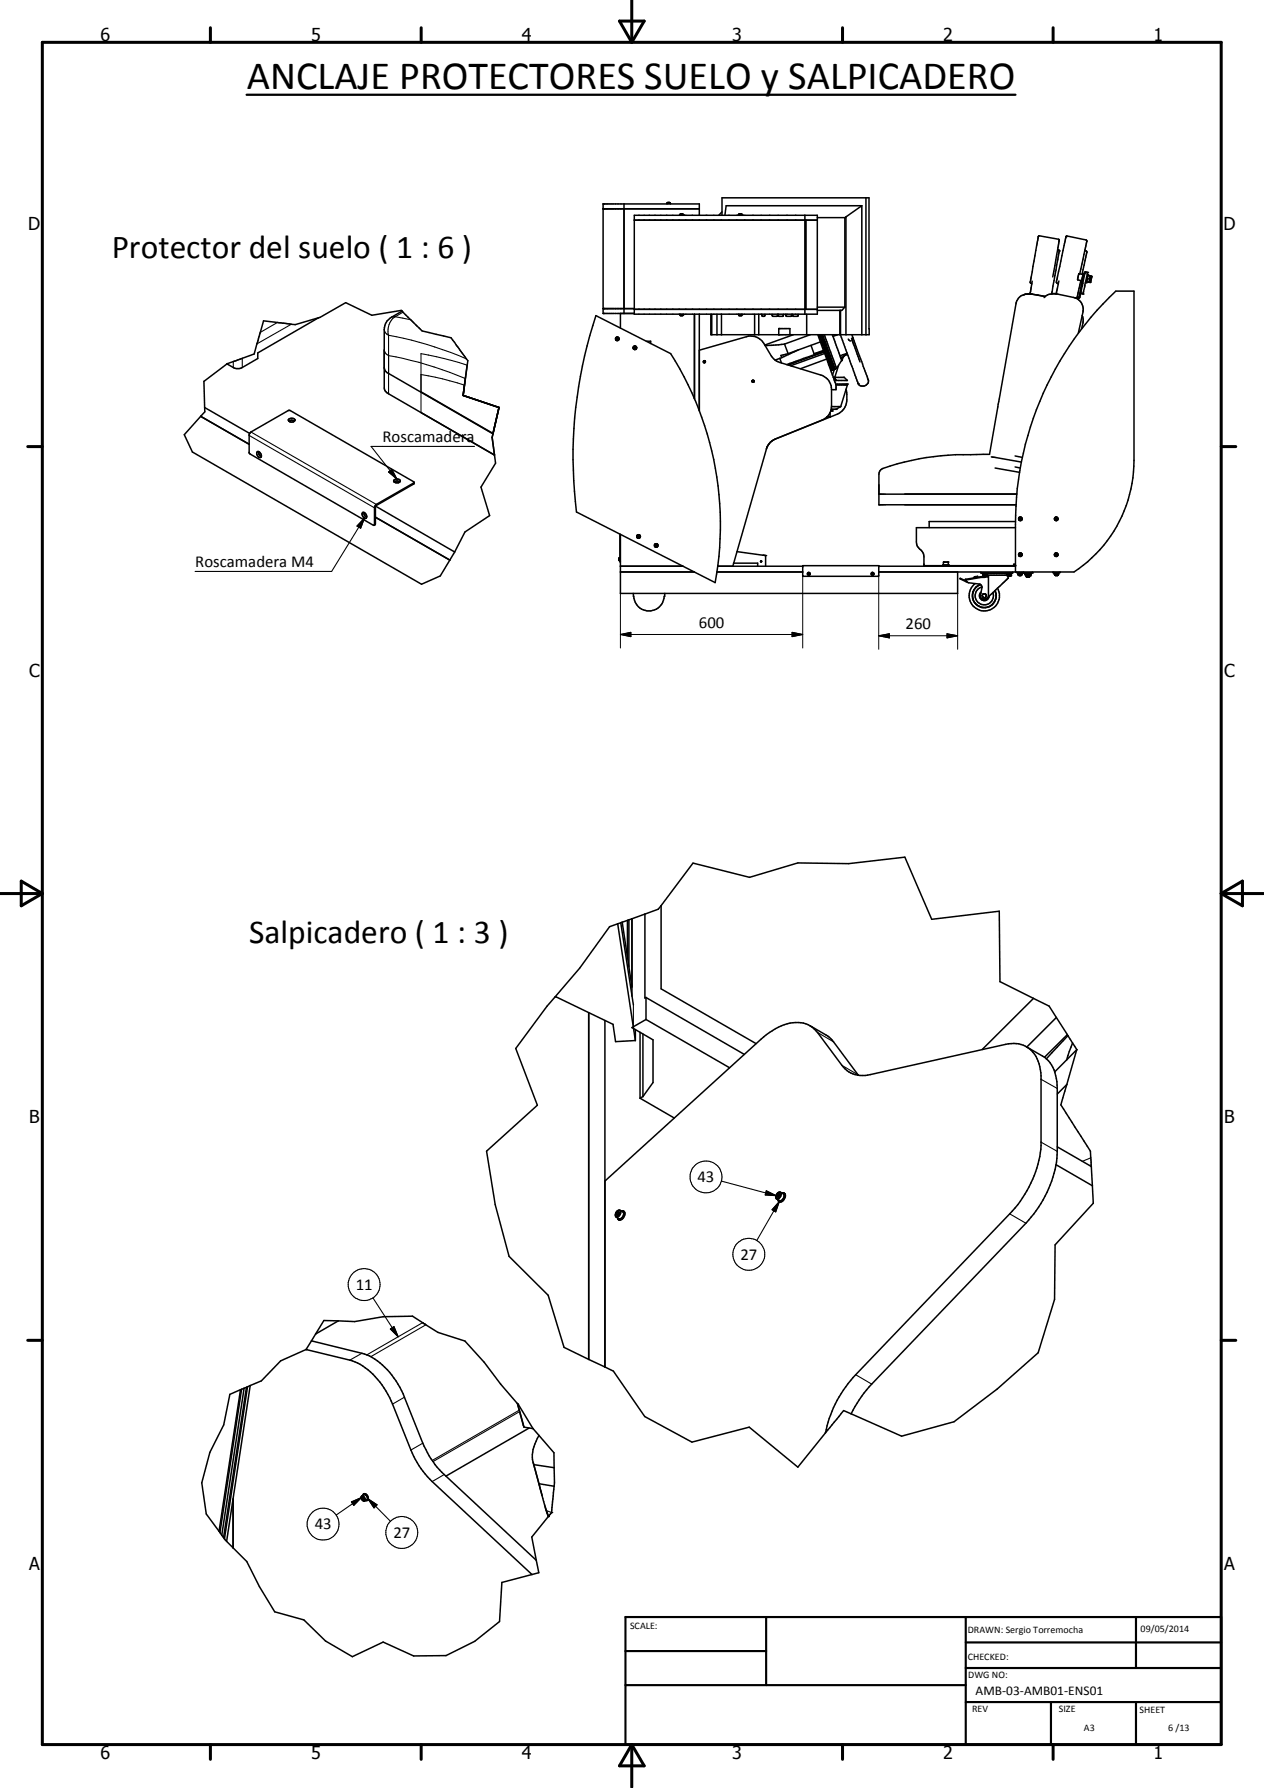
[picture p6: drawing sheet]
<svg xmlns="http://www.w3.org/2000/svg" width="297mm" height="420mm" viewBox="0 0 297 420" stroke-linecap="round" stroke-linejoin="round" font-family="sans-serif">
<g fill="none" stroke="#000" stroke-width=".35">
<path d="M141.7 49.1h22.6M146.6 47.9v25.8M149.1 50.6h43v23.2h-43zM149.1 51.7h43M156.7 47.8h.9v.1M157.5 47.8l-.1-.2h-.5l-.2 .3M159.8 50.6v-.1h.8v.1M159.8 50.5l.2-.2h.4l.1 .2M164.3 50.6v-2.7h-22.6v25.8h7.4M169.7 50.6v-4.1h34.5l.1 32.2h-37.3v-4.9M169.7 49.8l-.8 .8M173.5 50.5h.9v.1"/>
<path d="M174.3 50.5l-.1-.2h-.5l-.2 .3M189.1 50.6v23.2M189.4 51.7v21M198.5 51.1v21.1M198.8 51l-.2 .1h-6.5M198.8 51v27.7M202.5 48.3v30.4M202.5 48.3l-3.7 2.7M202.5 48.3h-31.9l-.3 2.3M203.5 46.5v32.2M248.5 58.7l.4 .1v.3l-1.8 9.9 1.2 .1v-.6l.5-2.5M254.9 58.9l.4 .1 .1 .4-1.1 5"/>
<path d="M74.8 74.7l6.4-3.6 6.2 3 6.9-1.2 4.9 4.9 6.8 1.6 .8 1 3.1 4.4-1.1 8.1M74.8 74.7l-5.4 1.6-7.5-.9-2.2 7.8-6.4 2.3M74.8 74.7l-14.2 8.2v1.3l-3.7 2.2-.7 .2h-.9l-2-1.1M94.5 73.2l-2.9 1.6a3.3 3.3 0 0 0-1.3 2.6v13.8l.3 .7 .7 .6 24.9 14.4M140 74.2l17.6 8.9a74.9 74.9 0 0 1 10.5 53.8l-32.6-16.6a104.8 104.8 0 0 1 4.5-46.1zM141.7 72.5h7.4M144.7 79.9l.5 .1M144.8 79.9l-.1-.4a.38 .38 0 0 1 .6-.2 .38 .38 0 0 1-.1 .7M144.9 79.5h.2l.1 .2-.1 .1zM145.8 73.7v3.4M149.1 72.7h43M159.8 73.8h.8"/>
<path d="M159.8 73.9l.1 .3h.5l.1-.3M163.2 73.8v19.9M164.3 73.8v22.7M167.3 73.8v4.9M168.5 73.8v4.9M169.5 73.8v4.9M173.5 73.8l.2 .4h.5l.1-.3M174.4 73.8l-.9 .1M177.3 73.8v4.9M178.3 73.8v4.9M179 73.8l.2 .5h.5v-.5M181.4 73.8l.2 .5h1l.2-.5"/>
<path d="M182.8 73.8l.2 .5h.9l.2-.5M183 78.7v-1.5h2.6v1.5M184.7 73.8l.1 .5h1.1l.2-.5M186.3 73.8l.1 .5h1l.2-.5M186.4 78.7l-6.7 2.4M189.6 73.8v4.9M190.4 78.7l-6 2.2M192.1 72.2h6.4M192.2 78.7l.6 1.6M192.4 78.7l3 8M192.7 78.7l2.9 8.2 .2 .1-.1-.4M192.9 78.7l2.8 7.9"/>
<path d="M193.1 78.7l3 8.1M193.3 78.7l3 8M193.7 78.7l2.9 7.9M195.6 78.7l2.2 6M196.9 78.7l-1.2 .3M197.4 72.9v5.8M197.5 78.7l3.8 10.5a1.68 1.68 0 0 0 1.2 1.5 1.32 1.32 0 0 0 1.4-.5 1.32 1.32 0 0 0-.1-1.6l-3.6-9.9M197.5 72.9v5.8M198.5 72.2l-.7 .7h-5.7M199.3 79.7l.6 .4M200.3 79.2v.9l1.8 4.9M200.3 79.5l-.2 .1"/>
<path d="M242.6 66.1l-.5 2.8 .2 .2 3.3 .5M244.9 69.5v.1M245.6 69.7l-3-.6a3 3 0 0 0-3.8 2.3l-6.3 35.4h-4.5a55.3 55.3 0 0 0-21 3.6l-.5 1v7.2h32.3M245.6 69.7l-.2 .2M247.4 65.1l1.5-8.8-4.8-.9-2 10.8 .1 .3 .3 .1M247.6 69l-1.1 .2-.9 .5M247.8 69l4.8 1M252.6 70a2.95 2.95 0 0 1 1.9 3.3l-1.1 5M252.6 70h.4M253.7 64.3l1.7-7.7-.2-.2-4.5-.9-.2 .1-2.2 10.4-.1 .4 .5 .2M254 69l-.3 1h-.7M254 65.9l-.8 4-.2 .1"/>
<path d="M254.2 66l-.1 .2 .2 .1M254.2 67l.2 .1M254.3 66.6l-.8 3.3h-.3M254.3 66.5h.2M254.3 74.1l.3 1.3-.4 1.9M254.3 66.3v.3M254.4 67l.6-3.1 .6 .1-1.1 5.1-.5-.1M254.4 67l-.4 2M254.5 64.5l-1-.2-.2 1v.5l.9 .2M254.5 64.5l-.3 1.5M254.7 64.3h-.1l-.1 .2M254.7 64.3l-.4 2"/>
<path d="M254.7 64.3h.2M255.3 66.2v.2h-.2M255.3 66.2l.1 .1M255.3 66.2h.1M255.4 65.8v.5M255.4 65.8l-.1 .4M255.4 66.3h.5M255.5 64.4l.2 .1-.1 .2M255.6 65.5l-.2 .3M255.6 65.5l.4 .1M255.6 64.7l-.2 1.1M255.7 64.7l-.1 .8"/>
<path d="M255.7 64.7l-.1 .1M255.7 64.7l.5 .1M255.9 66.3h.1M256 65.6l-.1 .7M256.2 64.8l.1 .1M256.2 64.8l-.2 .8M256.3 64.9h.3l-.3 1.4h-.4M256.3 64.9l-.4 1.4M47.2 97.8l-3.9 4.4 1.9 4 53.9 31.1 4.4-2 3.3-5.6M47.2 97.8l11.3 6.6M48.1 95.8v1l-.9 1M48.1 95.8l10.6 6.1"/>
<path d="M53.3 85.5l-5.4 4.1 .2 6.2M67.8 98.6a1 1 0 0 1 1.5 .2 .95 .95 0 0 1-1.6-.1zM68.1 99.1a.43 .43 0 0 1 .4-.4 .43 .43 0 0 1 .5 .4M90.3 86.4v.3a1.49 1.49 0 0 0 1 1.1l24.5 14.1 1.5-6.1M98.9 92.1l17 9.8M108.8 92.9l8.5 2.9M109.1 90.5l-.3 2.4M109.3 88.9l-.5 4M109.8 85.8l-1 7.1M117.3 95.8l-1.6 7 .8 6-3.5 5.7 2.1 6.7-5.8 3.8-2.5 4.7M149 81.3a.45 .45 0 0 1 .6 .2 .45 .45 0 0 1-.1 .6l-.6-.1-.1-.3zM149.1 81.7l.1-.1 .2 .2-.2 .1z"/>
<path d="M151.9 80.2h1v.5M164.3 82.3l11.1-3.2a3.5 3.5 0 0 1 4.1 1.6l1.7 2.9 1.3 1.2 10.4 3.3a3.5 3.5 0 0 1 2.5 3.4v3.9a3.5 3.5 0 0 1-2.2 3.3l-11 4.5M165.5 84.8l-.2 .2 .2 .3M165.5 84.8l.3 .2-.1 .2-.2 .1M165.5 84.8l.2 .2-.2 .2M165.5 84.8l-.1 .1 .1 .3M165.5 84.9v.2zM176.8 89.4a.25 .25 0 0 0 0 .4 .25 .25 0 0 0 .4 0 .25 .25 0 0 0 0-.4l-.3-.1v.5l.3-.2-.3-.2M176.9 89.5l.1 .2zM183.3 84.2l.3 1.1M183.7 84l-1.5 .6M184.4 80.9l.8 2.2"/>
<path d="M184.4 80.9l-4.6 .3M185.2 83.1l-1.7 .4 .2 .5M186 85.9v.1M186 85.9h-.2M187.6 82.2l-3.9 1.8M190.6 81.2l.7 1.9M192.8 80.3l.7 2M192.8 80.3l-7.6 2.8M193.5 82.3l.1 .2M193.5 82.3l-2.2 .8M193.6 82.5l.1 .2M193.6 82.5l-8.7 3.2"/>
<path d="M193.6 82.5l-2.3 .6M193.7 82.7l.1 .4M193.7 82.7l-8.5 3.1M193.8 83.1l.5 1.3M193.8 83.1l-7.8 2.8M194.3 84.4l2.1 5.9M194.3 84.4l-6.2 2.3M195.1 96.9v1.1h-.7M195.4 86.7l.1 .3M195.4 95.5h2.2M195.5 87h.1M195.5 87l-.3 .1"/>
<path d="M195.5 86.7h-.1M195.6 96.2v.4h-.4M195.8 88.7h2.6l.7 .7h-3l.2-.2-.2-.5-.2 .1M196 86.5l-.3 .1M196.1 86.8h.1M196.1 86.8l-.5 1.4M196.3 86.7l-.2 .1M196.4 90.3l.1 .2M196.4 90.3h2.7M196.5 90.5v1.1h-1.1M196.5 90.5h2.6l-1.5 5M196.6 86.6l-.3 .1"/>
<path d="M197.1 85.9l-.9 2.8M197.5 84h.6zM197.6 95.5l-1.1 .7h-1.2M197.8 84.7l-1.2 1.9M197.8 84.7h.1M197.9 84.7l-.2 .1M198.1 84l-.2 .7M198.8 91.5a4.7 4.7 0 0 1-1.7 5.7l-14.9 6M198.8 83.4l-.8 .6M199.1 83l-1.7 .6M199.1 83.2l-.5 .2h-.6M58.7 101.9l.3-.4 8.7-5 .4-.1 29.2 16.9"/>
<path d="M58.7 101.9l-.2 4.5 .3 .3 29.1 16.7M61 106.3h-.1a.48 .48 0 0 0 0 .5 .48 .48 0 0 0 .5 .3v-.1M61 106.3a.46 .46 0 0 0-.7 0 .46 .46 0 0 0 .2 .7l.3 .4 .3 .1 .3-.2v-.3M61 106.3l.4 .7M88.2 118.9l18.6 10.8M88.2 119.2v3.9l-.3 .3M92.6 112.8a.81 .81 0 0 1 .9-.3 .81 .81 0 0 1 .5 .7 .86 .86 0 0 1-1.5-.3zM92.9 113.4v-.2l.2-.2 .5 .1 .1 .3M97.3 113.3l-.1 .5-8.8 5M97.3 113.3l-9 5.3-.3 .6-.1 4.2M180.3 105.1l-.2 .4M180.3 105l-8.1 28.1"/>
<path d="M180.7 104.3l-.2 .4M181.4 103.6l-1.1 1.5M181.4 103.6l-.6 .7M182.2 103.2l-.8 .4M206.5 116.1h32.4M212.6 116.1h26.3M233 107.4l7 1.2M233.8 110l5.8 1M238.5 109.7l1.3 .3M238.5 107.1l1.7 .4M85.2 120.4a.83 .83 0 0 1 .8 .5 .83 .83 0 0 1-.1 .9 1 1 0 0 1-.7-1.4zM85.8 120.6l-.2 .1v.4l.4 .3 .1-.1"/>
<path d="M88.2 121.5l17.5 10.1M145.6 131.8h.1M145.7 125.5v6.5h.1M145.7 131.1l-.3 .1v.4l.2 .2M145.8 133.1h14.7M145.8 125.6v13.8h79.2v-5M145.8 134.4h17.4M148.8 139.4a3.6 3.6 0 0 0 3.3 4.1 3.6 3.6 0 0 0 4-3.4h.1v-.7M149.9 126l.2-.1 .1 .3h-.3zM150 125.6l.5 .4-.3 .5-.6-.3 .1-.4M150 125.6l-.3 .2M150.1 125.7l.2 .1a.39 .39 0 0 1 0 .5 .39 .39 0 0 1-.5 0 .39 .39 0 0 1 0-.5"/>
<path d="M150.1 125.7l-.3 .1M153.9 128.4l.3 .2 .3-.2 .1-.4-.3-.2-.5 .2v.3l.4 .3M153.9 127.9l-.1 .4M154.1 128.1l.1-.1 .1 .3h-.2zM154.2 127.8h-.2M154.3 127.8l.3 .3v.3l-.3 .2M168.5 134.4h20.1M168.7 133.1h19.9M172.4 132.3h5.7v.8M173.2 129.6l6.7 1v2.5M188.6 132.9h17.9v2.4l-.1 .1h-17.6l-.2-.1zM190 134.7h.2l-.2 .3-.1-.1z"/>
<path d="M204.9 134.7h.2l.2 .2-.2 .1zM206.5 133.1h32.1M206.5 134.4h45.9a31.2 31.2 0 0 0 14.1-26.2v-39.8h-4.3a75 75 0 0 0-23.6 54.8v11.2M217.1 132.9h21.5M221.6 132.9v-.1h1.4v.1M221.7 132.8v-.7h1.1v.7M226.9 136.3v-.2l3.6-.6h1.8v4.8M226.9 136.3l.6 .6 2.8 .4 .3 .2 .2 .4M227.1 136.5l-1.5-.6v.1l1.6 .7M229.1 135.5h.1M229.1 135.5l-.2 .3M229.2 137.2a3.6 3.6 0 0 0-.8 4.8 3.6 3.6 0 0 0 4.8 1 3.6 3.6 0 0 0 1.2-4.8"/>
<path d="M229.2 135.5l.5-.1v.2l-.5 .2M230.4 137.3a2.82 2.82 0 0 0-1.9 2.5M230.4 137.4a2.8 2.8 0 0 0-1.7 3.6M230.5 139.4a1 1 0 0 0 .4 1.5 1 1 0 0 0 1.4-.6M230.5 134.4v.2h7.5v-.2M230.5 139.1a1.16 1.16 0 0 0 .3 1.9 1.16 1.16 0 0 0 1.7-.9M230.8 137.9a2.14 2.14 0 0 0-1.5 2.7 2.14 2.14 0 0 0 2.7 1.4 2.14 2.14 0 0 0 1.3-2.8M230.8 137.9l-.4 2.5 .4 .4h.8l.7-.5M230.9 135h1.1M230.9 135l.2 .3h.8l.1-.3M230.9 134.6v.4M231 139.6a.51 .51 0 0 1 .7 .1 .51 .51 0 0 1-.1 .8h-.5l-.3-.5z"/>
<path d="M231.1 134.7h-.2h6.8h-.2M231.2 135l.2 .1M231.2 135l-.1 .1M231.2 134.8v.2M231.4 135.5v.2h-.9l-3.6 .6M231.6 135.3v.2M231.7 139.7l-.1-.2h-.5a.52 .52 0 0 0 0 .9l.5-.1 .2-.4M231.8 134.8v.2M231.8 135v.1M231.8 135l-.2 .1M231.9 135.2h4.8M231.9 134.7l.1 .3"/>
<path d="M232.1 134.6v.1M233.8 138.8a2.79 2.79 0 0 1-2.2 3.9M233.8 138.8a2.82 2.82 0 0 1-1.4 3.8 2.82 2.82 0 0 1-3.7-1.6M236.5 134.6v.1M236.6 135h1M236.6 135l.1 .3h.8v-.2M236.7 134.7l-.1 .3M236.9 134.8v.2M236.9 135l.1 .1M236.9 135l-.1 .1M236.9 135.3v.6l-4.6 4.4M236.9 135.4h.5"/>
<path d="M237.4 135.4h-.5M237.4 135v.1M237.4 135l-.2 .1M237.4 134.8v.2M237.4 135.3v.1M237.6 135l-.1 .1M237.7 134.6l-.1 .4M238.5 132.6v.3M238.6 122.6h-20.2v1.4M238.6 124h-23.3v3.4a2.95 2.95 0 0 0 1.4 2.2l.3 .6 .1 .7v2.2M238.6 132.6h-.4v.3M238.8 134.4v.1h1.8v-.1"/>
<path d="M239.2 134.6h1M239.2 134.6l.1 .4M239.3 135v.1h.8v-.1M239.3 135h.8M239.3 134.5l-.1 .1M239.4 135.2h.6M239.4 134.9h-.2M239.4 134.9h.5M239.4 134.6v.3M239.4 135.1v.1M239.6 121.8h.2l.1 .2-.1 .1zM239.6 130.3h.3v.1h-.3z"/>
<path d="M239.9 134.9h.3M239.9 134.6v.3M240 135.1v.1M240.1 134.5l.1 .1M240.2 134.6v.3M240.2 134.9l-.1 .1M240.8 135h1.3M240.8 135h.2M240.8 134.7v.3M241 134.6l-.2 .1M241 135v.3h1.1v-.3M241 135h1.1"/>
<path d="M241.1 134.6l.1 .1M241.2 135.6h.7M241.2 134.7v.3M241.2 135.3v.3M241.4 134.6l-.2 .1M241.7 134.6l.2 .1M241.9 134.7v.3M241.9 135.3v.3M242 134.6l-.1 .1M242.1 134.6l.2 .1M242.2 134.6l.1 .1M242.3 135h-.2"/>
<path d="M242.3 134.7v.3M242.6 134.4v.2l-2.1-.1M247.4 134.4v.1h1.7v-.1M247.7 134.6h1.1M247.7 134.9h.3M247.7 134.9l.2 .1M247.7 134.6v.3M247.9 135v.1h.8v-.1M247.9 135h.8M247.9 134.5l-.2 .1M248 135.2h.6M248 135.1v.1"/>
<path d="M248 134.9h.5M248 134.6v.3M248.1 121.8h.1l.1 .2-.1 .1zM248.1 130.3h.2v.1h-.2zM248.5 134.9h.3M248.5 134.6v.3M248.6 135.1v.1M248.7 134.5l.1 .1M248.8 134.6l-.1 .4M228.6 140.2l.1 .8M228.7 141a2.74 2.74 0 0 0 2.5 1.7M145.2 217.1l-1.9 .7-7.1 9.7-5.7 6.7"/>
<path d="M145.2 217.1l4.1 27.4M145.9 216.8l-.7 .3M145.9 216.8l2.9 19.3M146.2 216.7l-.3 .1M146.2 216.7l2.3 15.2M147.4 216.3l-1.2 .4M147.4 216.3v8.7M147.8 216.2l-.4 .1M147.8 216.2v11M148.5 215.9v18.2M148.5 215.9l-.7 .3M151.6 214.8l-3.1 1.1"/>
<path d="M151.6 214.8v19.7l.2-.1M155.4 212.8l-.7 .9-3.1 1.1M155.4 212.8l7.5-10 13.2 3.4 11.4-3.4 11.9 .1 13.2-1.5 6.3 14.6 15.9-1.9 .2 16.6 7.9 3.9M155.4 212.8v19.6l22.3 12.8M130.5 234.2l-2 2.3-7.3 9.9 5.1 13.3-12 10.8 2.1 12.6 3.2 12.1 9.2 9.2 3.7 12.2 5.8 2.8M130.5 234.2l13.6 6.5 .6 4.1 4.6-.3M138.3 238v81.4M142.2 239.8v81.4M151.8 239.6l19.6 11.3M151.8 239.6l-3.3 1.9 5 2.8v10.1l-2.4 3.3M151.8 234.4l23.1 13.4M151.8 234.4v5.2"/>
<path d="M242.9 234.6l3.6 1.8 1.7 2.7M242.9 234.6l-12.1 12M248.2 239.1l2.6 4M248.2 239.1l-6.9 6.9M149.3 241.9v2.6M150.4 258.1l8.1 4.6M150.4 242.6v15.5M151.1 243v14.7M151.1 257.7l-.7 .4M190.4 241l4.1 2.5 1.1 .9 6.1 8.3M241.2 246l3.8 2.2a7.9 7.9 0 0 1 3.4 6.8l.1 15.6a26.5 26.5 0 0 1-7.4 16.8l-36.9 38.5-2.3 3-1.9 3.3M250.7 254.8l-1.4 4.8 6.9 10.9 .3 3.6"/>
<path d="M250.7 254.8l-2.2 2.3M250.8 243.1l.2 .3M250.8 243.1l-5.4 5.4M251 243.4l1.1 1.7M251 243.4l-5.1 5.4M252.1 245.1l.9 1.6M252.1 245.1l-1.4 4M253 246.7l-2.3 8.1M253 246.7l-5.1 5.2M142.2 277.5l36.6-33.2a13.2 13.2 0 0 1 8.8-4 5.6 5.6 0 0 1 4.5 2.3l5.8 7.8a6.1 6.1 0 0 0 6.6 2.1l31.8-7.1a6.3 6.3 0 0 1 8 5.3l.3 2.1v16.4a26.3 26.3 0 0 1-7.3 16l-36.2 37.8a27.4 27.4 0 0 0-7.1 13.7M248.2 273.7l8.5 4.9M248.5 269.5l8 4.6"/>
<path d="M256.5 274.1l.2 4.5M256.7 278.6l.2 4.1-9 9.8-.1 12.9-3.8 12.5-9.6 8.5-10.2 7.7-12.3 3.4-11.9-5.3M144.9 285.2l.3 .1M145.1 284.5l.6-.1 .6 .4a1.04 1.04 0 0 1-.8 1.6l-.7-.4a1.11 1.11 0 0 1 .3-1.5zM145.2 284.8h.3v.4l-.3 .4-.3-.1v-.3M145.2 285.3v.2M145.2 284.8l-.3 .4M145.2 284.8l.3 .1M145.5 285l-.3 .3M146 284.6a.69 .69 0 0 1 .8 .3 .69 .69 0 0 1-.1 .9 .9 .9 0 0 1-.6 .8 .9 .9 0 0 1-.9-.3l-.1-.1M146.6 284.6a1.44 1.44 0 0 1-1.3 2M182.6 280.9l.3 .2"/>
<path d="M182.8 281.9l.2 .5M182.8 280.3l.5-.2 .8 .4a1.02 1.02 0 0 1-.9 1.6l-.7-.3a1.08 1.08 0 0 1 .3-1.5zM182.9 280.5h.3v.5l-.3 .3h-.3v-.4M182.9 280.5l-.3 .4M182.9 281.1l.1 .2M182.9 280.5l.3 .2-.3 .4M183.7 280.3a.69 .69 0 0 1 .8 .3 .69 .69 0 0 1-.1 .9 1.08 1.08 0 0 1-1.4 .9M184.3 280.4a1.44 1.44 0 0 1-1.3 2M71.9 317.1l-5.9 2.7-4.6 4.7-2.6 1.1M71.9 317.1l10.3 2.5a15.1 15.1 0 0 1 8.5 7.3l1.5 3 4.4 10.8a21.1 21.1 0 0 0 5 7.4l23.4 21.9M73.2 315.1l-1.3 2M73.2 315.1l11.8 2.9a15 15 0 0 1 8.5 7.2l1.2 2.3 4.7 11.6a21.3 21.3 0 0 0 4.4 6.8l22.2 20.7"/>
<path d="M74.2 313.5l-1 1.6M79.5 310.4l-3.4-.1-1.9 3.2M79.5 310.4l-5.3 3.1M79.5 310.4l3.9 .2 6.6-1.2 6.9-.1 6 3.8 6.4 2 4.5 5 3.8 5.1 4 4.6M138.3 319.4l3.9 1.8M56.5 326.6l-2.5 1.1-1.4 7.1-3.3 6.5-1.9 7.1 1.1 7.4 3 4M56.5 326.6l-5 33.2M56.8 326.5l-.3 .1M56.8 326.5l-5.1 33.6M57.4 326.2l-.6 .3M57.4 326.2l-5.3 34.6M57.9 326l-.5 .2"/>
<path d="M57.9 326l-5.4 35.3M58.2 325.9l-.3 .1M58.2 325.9l-5.5 35.7M58.8 325.6l-.6 .3M58.8 325.6l-5.5 36.6M121.6 329.8l.1 .1M121.6 329.8l1.5 5.6M121.7 329.9l3.6 5.8M121.7 329.9l1.4 5.5M123.1 335.4l2.2 .3M124.3 335.6l-19.5 11.3M125.3 335.7l4.9 5.7v3.5"/>
<path d="M126.7 337.3a8.1 8.1 0 0 0-1.3 6.9M142.2 321.2l1.9 1 7.4 10.7 11.1 6 13.5-3.5 11.4 9.4 6.5-8.1M200 332.2l-1.8-.7-4.2 5.2M51.5 359.8l.2 .3M54.8 352.2v11.5M85.1 352.2l.2 .2M85.3 351.4a.49 .49 0 0 1 .5-.4 .49 .49 0 0 1 .4 .5 .58 .58 0 0 1 .3 .7 .58 .58 0 0 1-.6 .4M85.3 351.8l.3 .3v.3h-.3M85.3 351.8l-.2 .1v.3M85.3 352l.3 .3-.3 .1M85.3 352l-.2 .2M85.4 351.9l-.1 .1"/>
<path d="M85.4 351.1a.94 .94 0 0 1 1 .4 .94 .94 0 0 1-.1 1.1M125.3 343.7l2.1 7.7M125.4 344.2l3.5 12.2M125.4 344.2l4.8 .7M126.7 348.7l3.5 .6M128.1 353.9l.8 2.5M128.9 356.4l-3.9 4.8 1 5.4M130.2 349.3l-.6 6.1-.7 1M130.2 344.9v4.4M51.7 360.1l.4 .7M52.1 360.8l.4 .5M52.5 361.3l.2 .3"/>
<path d="M52.7 361.6l2.1 2.1M54.8 363.7l3.2 3.2 3 5.9 3.6 6 6.8 1.9 5.1 4.9 6.3 3.7 7.2-3.4 7.2 3.2 7.6-.1 6.7-3.3 5.9-4.7 .5-9.1 8.7-2.3-.6-3"/>
<circle cx="145.1" cy="79.6" r=".42"/>
<circle cx="149.2" cy="81.7" r=".39"/>
<circle cx="178.9" cy="131.9" r=".14"/>
<circle cx="190.1" cy="134.8" r=".33"/>
<circle cx="205.1" cy="134.8" r=".34"/>
<circle cx="239.8" cy="130.4" r=".37"/>
<circle cx="239.8" cy="121.9" r=".37"/>
<circle cx="239.8" cy="130.3" r=".43"/>
<circle cx="239.8" cy="121.9" r=".42"/>
<circle cx="248.2" cy="130.4" r=".37"/>
<circle cx="248.2" cy="121.9" r=".42"/>
<circle cx="248.2" cy="130.3" r=".43"/>
<circle cx="248.2" cy="121.9" r=".37"/>
<circle cx="85.7" cy="351.9" r=".74"/>
</g>
<g fill="none" stroke="#000" stroke-width=".25">
<path d="M65.2 75.8l-4 2.3M68.5 76.2l-8.1 4.6M90.3 77.4l.3 .7 .7 .7M91.3 78.8v13.7M91.3 78.8a83.1 83.1 0 0 1 18.3 5.5M92.9 74.4l3.6 .7M92.9 74.4a4 4 0 0 0-1.6 4.4M92.9 74.4l-.9 .1M94.7 73.4l-1.8 1M54.8 85v1.4M56.9 84.2v2.2M90.3 82.2l.3 .7 .7 .7a79.3 79.3 0 0 1 18 5.3"/>
<path d="M98.9 88l5.1 1 5.1 1.5M109.8 85.8l-5.5-1.6-5.4-1.1v13.8M59 101.5l29.4 17-.2 .7-.2 .1-29.5-17M91.3 110.9l.8-.6 1.2 2.3zM97.2 113.5v.3M111.5 104.9h-24.3l6.1 7.7M85.6 121.8l-.8 2.3-.9-.5zM85.6 121.8l-7.7 12.5h-32.1M88.2 123.1l-.2 .2M148.8 236.1v5.2M192.1 242.6l3.8 2.2M197.9 250.4l3.7 2.2"/>
<path d="M244.6 253.6l3.9 2.2M169.5 277.5l12.9 3.5M180.1 279.8l2.3 1.2-2.6-.2zM244.6 268.4l3.9 2.2M256.3 272.1l-2 .8M145.1 284.6a.42 .42 0 0 1 .6-.1 .42 .42 0 0 1 0 .7 .64 .64 0 0 1-.4 .6 .64 .64 0 0 1-.6-.1v-.6zM145.7 284.4a1.05 1.05 0 0 1-.9 1.6M182.8 280.3l.3-.1a.72 .72 0 0 1 .4 .7 .72 .72 0 0 1-.5 .7h-.5l-.2-.3zM183.1 282.4l-.8 2.4-.9-.5zM183.1 282.4l-5.3 9.1M183.4 280.2l.2 .3-.1 .6-.4 .5-.6 .2M237.3 285.2l3.8 2.2"/>
<path d="M85 318l-2.8 1.6M87.6 305l6 9.1M91.7 312.3l.9-.6 1 2.4zM99.3 310.8l-13.1 7.6M100.1 311.3l-13 7.5M95 328.3l-2.8 1.6M99.4 339.1l-2.8 1.6M122 331.4l-20.4 11.8M122.1 331.7l-20.3 11.8M194.2 335.9l.3 .2M201.1 323l3.8 2.2M82.6 352.9l2.3-1-1.8 1.8z"/>
<path d="M84.9 351.9l-5.9 4.1M85 351.5a.77 .77 0 0 1 .7 1.2M85.1 351.6l-.2 .3M85.1 351.6h.1a.67 .67 0 0 1 .4 1.1l-.5-.3-.2-.5M86.5 352.2l2.1 1.4-.7 .7zM86.5 352.2l5.3 5.3M104.4 346.5l-2.8 1.6M128.4 355l1.2 .4"/>
<circle cx="165.9" cy="276.6" r="3.7"/>
<circle cx="176" cy="294.8" r="3.8"/>
<circle cx="85.6" cy="301.9" r="3.7"/>
<circle cx="75.9" cy="358.2" r="3.8"/>
<circle cx="94.4" cy="360.1" r="3.7"/>
</g>
<g fill="#000">
<circle cx="141.7" cy="49.1" r=".18"/>
<circle cx="141.7" cy="47.9" r=".18"/>
<circle cx="156.7" cy="47.8" r=".18"/>
<circle cx="159.8" cy="50.5" r=".18"/>
<circle cx="160.6" cy="50.5" r=".18"/>
<circle cx="173.5" cy="50.5" r=".18"/>
<circle cx="174.1" cy="50.3" r=".18"/>
<circle cx="174.4" cy="50.5" r=".18"/>
<circle cx="248.9" cy="59" r=".18"/>
<circle cx="250.5" cy="55.6" r=".18"/>
<circle cx="141.7" cy="72.5" r=".18"/>
<circle cx="141.7" cy="73.7" r=".18"/>
<circle cx="159.8" cy="73.9" r=".18"/>
<circle cx="160.6" cy="73.9" r=".18"/>
<circle cx="173.5" cy="73.9" r=".18"/>
<circle cx="174.1" cy="74.2" r=".18"/>
<circle cx="174.4" cy="73.9" r=".18"/>
<circle cx="183" cy="78.7" r=".18"/>
<circle cx="183" cy="77.2" r=".18"/>
<circle cx="243.8" cy="69.3" r=".18"/>
<circle cx="253.5" cy="64.4" r=".18"/>
<circle cx="254" cy="69" r=".18"/>
<circle cx="254.3" cy="66.5" r=".18"/>
<circle cx="254.5" cy="69.1" r=".18"/>
<circle cx="254.6" cy="64.3" r=".18"/>
<circle cx="254.7" cy="64.3" r=".18"/>
<circle cx="255" cy="63.9" r=".18"/>
<circle cx="255.3" cy="66.4" r=".18"/>
<circle cx="255.6" cy="64" r=".18"/>
<circle cx="255.7" cy="64.7" r=".18"/>
<circle cx="255.9" cy="66.3" r=".18"/>
<circle cx="256.3" cy="64.9" r=".18"/>
<circle cx="194.4" cy="98" r=".18"/>
<circle cx="195.5" cy="87" r=".18"/>
<circle cx="195.6" cy="96.6" r=".18"/>
<circle cx="195.6" cy="86.9" r=".18"/>
<circle cx="196.1" cy="88.7" r=".18"/>
<circle cx="196.3" cy="89.3" r=".18"/>
<circle cx="196.5" cy="96.2" r=".18"/>
<circle cx="199.1" cy="90.3" r=".18"/>
<circle cx="201.7" cy="90.2" r=".18"/>
<circle cx="145.4" cy="131.2" r=".18"/>
<circle cx="179.9" cy="130.6" r=".18"/>
<circle cx="221.8" cy="132.1" r=".18"/>
<circle cx="222.8" cy="132.1" r=".18"/>
<circle cx="226.9" cy="136.1" r=".18"/>
<circle cx="230.5" cy="134.6" r=".18"/>
<circle cx="230.9" cy="134.7" r=".18"/>
<circle cx="231.9" cy="135.1" r=".18"/>
<circle cx="231.9" cy="135.3" r=".18"/>
<circle cx="237.4" cy="135.4" r=".18"/>
<circle cx="237.5" cy="135.1" r=".18"/>
<circle cx="237.5" cy="135.3" r=".18"/>
<circle cx="237.7" cy="134.7" r=".18"/>
<circle cx="238.5" cy="132.9" r=".18"/>
<circle cx="239.4" cy="135.2" r=".18"/>
<circle cx="241.2" cy="135.6" r=".18"/>
<circle cx="242.1" cy="135.3" r=".18"/>
<circle cx="242.1" cy="135" r=".18"/>
<circle cx="242.6" cy="134.6" r=".18"/>
<circle cx="247.4" cy="134.5" r=".18"/>
<circle cx="71.9" cy="317.1" r=".18"/>
<circle cx="128.9" cy="356.4" r=".18"/>
<circle cx="129.6" cy="355.4" r=".18"/>
</g>
<g fill="none" stroke="#000" stroke-width=".71">
<path d="M148.5 0v9.9M9.9 9.9h277.1v400.1h-277.1zM49.4 6.5v3.4M99 6.5v3.4M145.6 5h5.8l-2.9 4.9zM198 6.5v3.4M247.5 6.5v3.4M6.5 104.9h3.4M287 104.9h3.4M0 210h9.9M5 207.1l4.9 2.9-4.9 2.9zM287 210h10"/>
<path d="M287 210l5-2.9v5.8zM6.5 315h3.4M287 315h3.4M49.4 410v3.4M99 410v3.4M148.5 410v10M148.5 410l2.9 5h-5.8zM198 410v3.4M247.5 410v3.4"/>
</g>
<path d="M147 380h140v30h-140zM180 380v16M226.9 380v30M267 380v12M147 388h33M147 396h79.9M226.9 400h60.1M226.9 392h60.1M226.9 386h60.1M247 400v10M267 400v10" fill="none" stroke="#000" stroke-width=".51"/>
<path d="M58 22.3h180.6" fill="none" stroke="#000" stroke-width=".53"/>
<path d="M145.8 139.4v12.9M188.6 135.3v17M206.5 135.3v17.3M225 139.4v13.2M145.8 149.1l2.5-.5v1zM145.8 149.1h42.8M186.1 148.6l2.5 .5-2.5 .5zM206.5 149.4l2.5-.5v1zM206.5 149.4h18.5M222.5 148.9l2.5 .5-2.5 .5z" fill="none" stroke="#000" stroke-width=".23"/>
<path d="M91.3 110.9l.8-.6 1.2 2.3zM85.6 121.8l-.8 2.3-.9-.5zM145.8 149.1l2.5-.5v1zM186.1 148.6l2.5 .5-2.5 .5zM206.5 149.4l2.5-.5v1zM222.5 148.9l2.5 .5-2.5 .5zM180.1 279.8l2.3 1.2-2.6-.2zM183.1 282.4l-.8 2.4-.9-.5zM91.7 312.3l.9-.6 1 2.4zM82.6 352.9l2.3-1-1.8 1.8zM86.5 352.2l2.1 1.4-.7 .7z" fill="#000"/>
<text font-size="9.4" x="58" y="21">ANCLAJE PROTECTORES SUELO y SALPICADERO</text>
<g font-size="7.9">
<text x="26.2" y="60.6">Protector del suelo ( 1 : 6 )</text>
<text x="58.5" y="221.5">Salpicadero ( 1 : 3 )</text>
</g>
<g font-size="4.2">
<text x="23.6" y="9.6">6</text>
<text x="73.1" y="9.6">5</text>
<text x="122.6" y="9.6">4</text>
<text x="172.1" y="9.6">3</text>
<text x="221.6" y="9.6">2</text>
<text x="271.1" y="9.6">1</text>
<text x="6.6" y="54">D</text>
<text x="287.5" y="54">D</text>
<text x="6.8" y="159">C</text>
<text x="287.7" y="159">C</text>
<text x="6.8" y="264">B</text>
<text x="287.7" y="264">B</text>
<text x="6.8" y="369">A</text>
<text x="287.7" y="369">A</text>
<text x="23.6" y="413.4">6</text>
<text x="73.1" y="413.4">5</text>
<text x="122.6" y="413.4">4</text>
<text x="172.1" y="413.4">3</text>
<text x="221.6" y="413.4">2</text>
<text x="271.1" y="413.4">1</text>
</g>
<g font-size="3.9">
<text x="89.9" y="103.8">Roscamadera</text>
<text x="45.9" y="133.3">Roscamadera M4</text>
<text x="164.2" y="147.6">600</text>
<text x="212.8" y="147.9">260</text>
<text x="163.9" y="277.8">43</text>
<text x="174" y="296">27</text>
<text x="83.6" y="303.1">11</text>
<text x="74" y="359.4">43</text>
<text x="92.5" y="361.4">27</text>
</g>
<text font-size="3.1" x="229.3" y="398.2">AMB-03-AMB01-ENS01</text>
<g font-size="2.4">
<text x="148.1" y="382.7">SCALE:</text>
<text x="227.4" y="383.8">DRAWN: Sergio Torremocha</text>
<text x="268.1" y="383.6">09/05/2014</text>
<text x="227.5" y="390">CHECKED:</text>
<text x="227.5" y="394.4">DWG NO:</text>
<text x="228.4" y="402.3">REV</text>
<text x="248.8" y="402.4">SIZE</text>
<text x="254.7" y="406.8">A3</text>
<text x="267.8" y="402.5">SHEET</text>
<text x="274.5" y="406.8">6 /13</text>
</g>
</svg>
